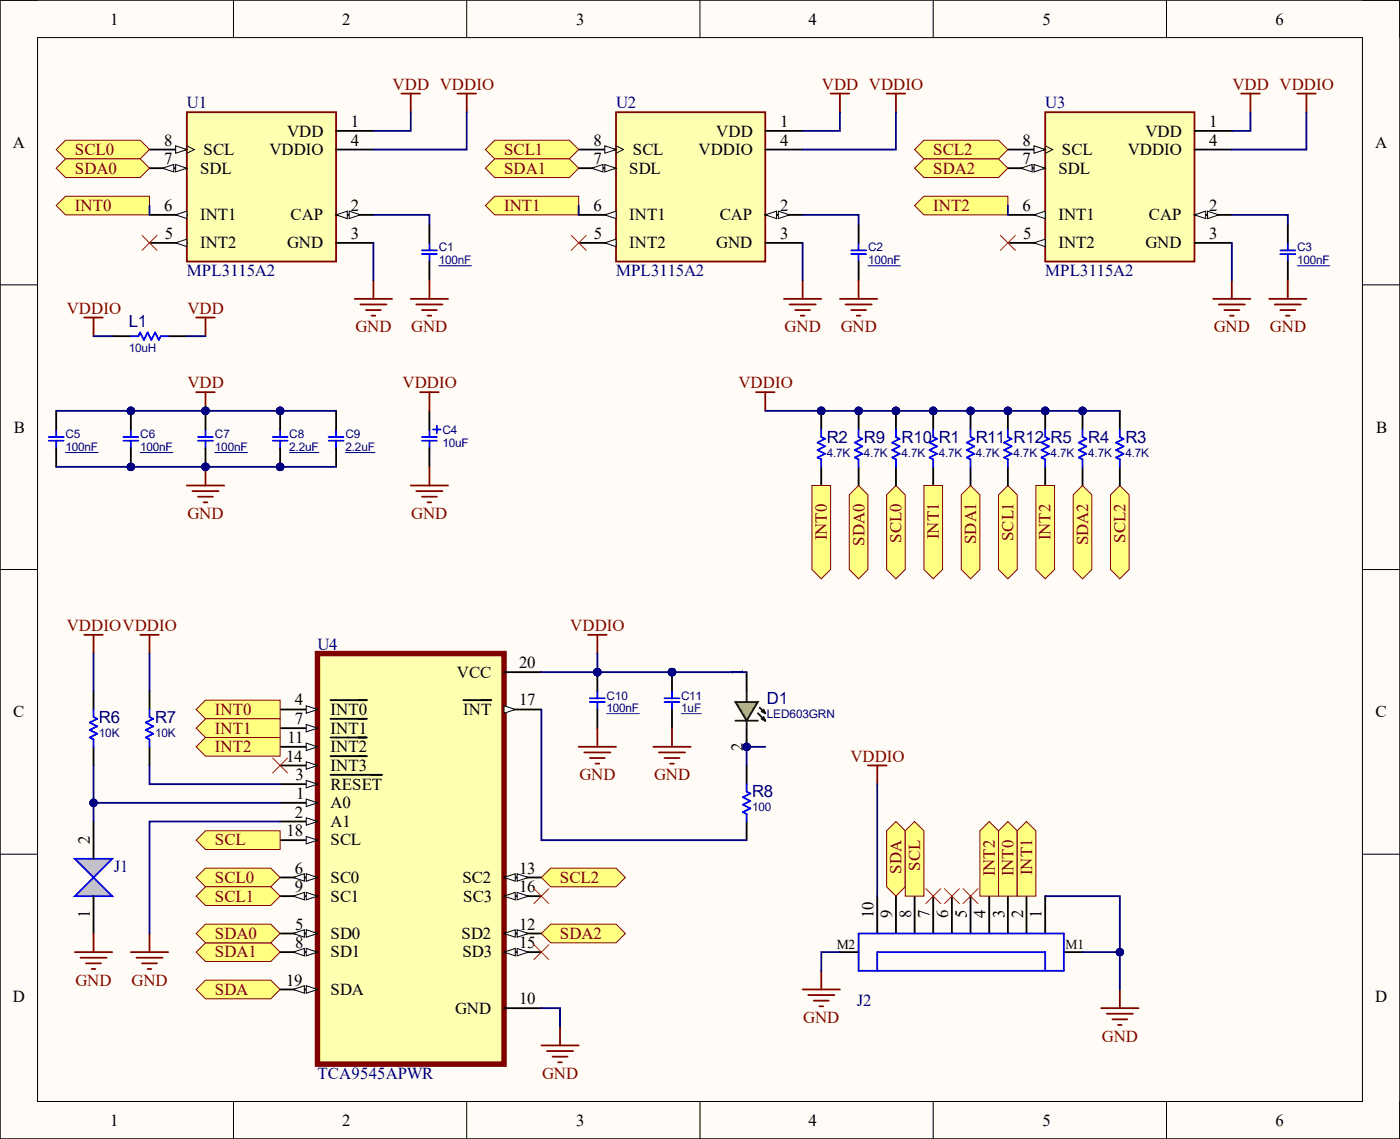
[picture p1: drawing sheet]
<svg xmlns="http://www.w3.org/2000/svg" width="261mm" height="212mm" viewBox="0 0 261 212" stroke-linecap="round" stroke-linejoin="round" font-family="sans-serif">
<path d="M0 0h261.2v212.3h-261.2z" fill-rule="evenodd" fill="#fffcf8"/>
<path d="M0 0h261.2v212.3h-261.2z" fill="none" stroke="#000" stroke-width=".19"/>
<path d="M7 7h247.2v198.4h-247.2z" fill-rule="evenodd" fill="#fffcf8"/>
<g fill="none" stroke="#000" stroke-width=".19">
<path d="M0 0h7M7 7h247.2v198.4h-247.2zM43.6 0v7M87.1 0v7M130.6 0v7M174.1 0v7M217.6 0v7M254.2 0h7v7M0 53.1h7M254.2 53.1h7M0 106.2h7M254.2 106.2h7"/>
<path d="M0 159.3h7M254.2 159.3h7M43.6 205.4v6.9M87.1 205.4v6.9M130.6 205.4v6.9M174.1 205.4v6.9M217.6 205.4v6.9M261.2 205.4v6.9"/>
</g>
<path d="M59.2 121.8h34.8v76.6h-34.8z" fill-rule="evenodd" fill="#ffffb0"/>
<path d="M59.2 121.8h34.8v76.6h-34.8z" fill="none" stroke="#800000" stroke-width="1"/>
<path d="M52.3 132.3h6.9" fill="none" stroke="#000" stroke-width=".34"/>
<path d="M57.1 131.6l2.1 .7-2.1 .7z" fill="#f8fcff" stroke="#000" stroke-width=".19"/>
<path d="M52.3 135.8h6.9M61.7 130.5h6.8" fill="none" stroke="#000" stroke-width=".34"/>
<path d="M57.1 135.1l2.1 .7-2.1 .7z" fill="#f8fcff" stroke="#000" stroke-width=".19"/>
<path d="M52.3 139.2h6.9M61.7 134h6.8" fill="none" stroke="#000" stroke-width=".34"/>
<path d="M57.1 138.5l2.1 .7-2.1 .7z" fill="#f8fcff" stroke="#000" stroke-width=".19"/>
<path d="M61.7 137.5h6.8M52.3 142.7h6.9" fill="none" stroke="#000" stroke-width=".34"/>
<path d="M57.1 142l2.1 .7-2.1 .7z" fill="#f8fcff" stroke="#000" stroke-width=".19"/>
<path d="M52.3 146.2h6.9M61.7 141h6.8" fill="none" stroke="#000" stroke-width=".34"/>
<path d="M57.1 145.5l2.1 .7-2.1 .7z" fill="#f8fcff" stroke="#000" stroke-width=".19"/>
<path d="M52.3 149.7h6.9M61.7 144.5h9.6" fill="none" stroke="#000" stroke-width=".34"/>
<path d="M57.1 149l2.1 .7-2.1 .7z" fill="#f8fcff" stroke="#000" stroke-width=".19"/>
<path d="M52.3 153.2h6.9" fill="none" stroke="#000" stroke-width=".34"/>
<path d="M57.1 152.5l2.1 .7-2.1 .7z" fill="#f8fcff" stroke="#000" stroke-width=".19"/>
<path d="M52.3 156.6h6.9" fill="none" stroke="#000" stroke-width=".34"/>
<path d="M57.1 155.9l2.1 .7-2.1 .7z" fill="#f8fcff" stroke="#000" stroke-width=".19"/>
<path d="M52.3 163.6h6.9" fill="none" stroke="#000" stroke-width=".34"/>
<g fill="#f8fcff" stroke="#000" stroke-width=".19">
<path d="M57.1 162.9l2.1 .7-2.1 .7z"/>
<path d="M54.7 163.6l2.1-.7v1.4z"/>
</g>
<path d="M52.3 167.1h6.9" fill="none" stroke="#000" stroke-width=".34"/>
<g fill="#f8fcff" stroke="#000" stroke-width=".19">
<path d="M57.1 166.4l2.1 .7-2.1 .7z"/>
<path d="M54.7 167.1l2.1-.7v1.4z"/>
</g>
<path d="M52.3 174h6.9" fill="none" stroke="#000" stroke-width=".34"/>
<g fill="#f8fcff" stroke="#000" stroke-width=".19">
<path d="M57.1 173.3l2.1 .7-2.1 .7z"/>
<path d="M54.7 174l2.1-.7v1.4z"/>
</g>
<path d="M52.3 177.5h6.9" fill="none" stroke="#000" stroke-width=".34"/>
<g fill="#f8fcff" stroke="#000" stroke-width=".19">
<path d="M57.1 176.8l2.1 .7-2.1 .7z"/>
<path d="M54.7 177.5l2.1-.7v1.4z"/>
</g>
<path d="M52.3 184.5h6.9" fill="none" stroke="#000" stroke-width=".34"/>
<g fill="#f8fcff" stroke="#000" stroke-width=".19">
<path d="M57.1 183.8l2.1 .7-2.1 .7z"/>
<path d="M54.7 184.5l2.1-.7v1.4z"/>
</g>
<path d="M94 125.3h7M94 132.3h7" fill="none" stroke="#000" stroke-width=".34"/>
<path d="M94 131.6l2.1 .7-2.1 .7z" fill="#f8fcff" stroke="#000" stroke-width=".19"/>
<path d="M86.4 130.5h5.3M94 163.6h7" fill="none" stroke="#000" stroke-width=".34"/>
<g fill="#f8fcff" stroke="#000" stroke-width=".19">
<path d="M94 163.6l2.1-.7v1.4z"/>
<path d="M96.5 162.9l2.1 .7-2.1 .7z"/>
</g>
<path d="M94 167.1h7" fill="none" stroke="#000" stroke-width=".34"/>
<g fill="#f8fcff" stroke="#000" stroke-width=".19">
<path d="M94 167.1l2.1-.7v1.4z"/>
<path d="M96.5 166.4l2.1 .7-2.1 .7z"/>
</g>
<path d="M94 174h7" fill="none" stroke="#000" stroke-width=".34"/>
<g fill="#f8fcff" stroke="#000" stroke-width=".19">
<path d="M94 174l2.1-.7v1.4z"/>
<path d="M96.5 173.3l2.1 .7-2.1 .7z"/>
</g>
<path d="M94 177.5h7" fill="none" stroke="#000" stroke-width=".34"/>
<g fill="#f8fcff" stroke="#000" stroke-width=".19">
<path d="M94 177.5l2.1-.7v1.4z"/>
<path d="M96.5 176.8l2.1 .7-2.1 .7z"/>
</g>
<path d="M94 188h7" fill="none" stroke="#000" stroke-width=".34"/>
<path d="M34.9 20.9h27.8v27.9h-27.8z" fill-rule="evenodd" fill="#ffffb0"/>
<path d="M34.9 20.9h27.8v27.9h-27.8z" fill="none" stroke="#800000" stroke-width=".34"/>
<path d="M27.9 27.9h7" fill="none" stroke="#000" stroke-width=".34"/>
<path d="M32.8 27.2l2.1 .7-2.1 .7z" fill="#f8fcff" stroke="#000" stroke-width=".19"/>
<path d="M34.9 27.2l1.4 .7-1.4 .7" fill="none" stroke="#000" stroke-width=".19"/>
<path d="M27.9 31.4h7" fill="none" stroke="#000" stroke-width=".34"/>
<g fill="#f8fcff" stroke="#000" stroke-width=".19">
<path d="M32.8 30.7l2.1 .7-2.1 .7z"/>
<path d="M30.3 31.4l2.1-.7v1.4z"/>
</g>
<path d="M62.7 40.1h7" fill="none" stroke="#000" stroke-width=".34"/>
<g fill="#f8fcff" stroke="#000" stroke-width=".19">
<path d="M62.7 40.1l2.1-.7v1.4z"/>
<path d="M65.1 39.4l2.1 .7-2.1 .7z"/>
</g>
<path d="M62.7 24.4h7M62.7 27.9h7M27.9 45.3h7" fill="none" stroke="#000" stroke-width=".34"/>
<path d="M32.8 45.3l2.1-.7v1.4z" fill="#f8fcff" stroke="#000" stroke-width=".19"/>
<path d="M27.9 40.1h7" fill="none" stroke="#000" stroke-width=".34"/>
<path d="M32.8 40.1l2.1-.7v1.4z" fill="#f8fcff" stroke="#000" stroke-width=".19"/>
<path d="M62.7 45.3h7" fill="none" stroke="#000" stroke-width=".34"/>
<path d="M114.9 20.9h27.9v27.9h-27.9z" fill-rule="evenodd" fill="#ffffb0"/>
<path d="M114.9 20.9h27.9v27.9h-27.9z" fill="none" stroke="#800000" stroke-width=".34"/>
<path d="M108 27.9h6.9" fill="none" stroke="#000" stroke-width=".34"/>
<path d="M112.8 27.2l2.1 .7-2.1 .7z" fill="#f8fcff" stroke="#000" stroke-width=".19"/>
<path d="M114.9 27.2l1.4 .7-1.4 .7" fill="none" stroke="#000" stroke-width=".19"/>
<path d="M108 31.4h6.9" fill="none" stroke="#000" stroke-width=".34"/>
<g fill="#f8fcff" stroke="#000" stroke-width=".19">
<path d="M112.8 30.7l2.1 .7-2.1 .7z"/>
<path d="M110.4 31.4l2.1-.7v1.4z"/>
</g>
<path d="M142.8 40.1h6.9" fill="none" stroke="#000" stroke-width=".34"/>
<g fill="#f8fcff" stroke="#000" stroke-width=".19">
<path d="M142.8 40.1l2.1-.7v1.4z"/>
<path d="M145.2 39.4l2.1 .7-2.1 .7z"/>
</g>
<path d="M142.8 24.4h6.9M142.8 27.9h6.9M108 45.3h6.9" fill="none" stroke="#000" stroke-width=".34"/>
<path d="M112.8 45.3l2.1-.7v1.4z" fill="#f8fcff" stroke="#000" stroke-width=".19"/>
<path d="M108 40.1h6.9" fill="none" stroke="#000" stroke-width=".34"/>
<path d="M112.8 40.1l2.1-.7v1.4z" fill="#f8fcff" stroke="#000" stroke-width=".19"/>
<path d="M142.8 45.3h6.9" fill="none" stroke="#000" stroke-width=".34"/>
<path d="M195 20.9h27.9v27.9h-27.9z" fill-rule="evenodd" fill="#ffffb0"/>
<path d="M195 20.9h27.9v27.9h-27.9z" fill="none" stroke="#800000" stroke-width=".34"/>
<path d="M188 27.9h7" fill="none" stroke="#000" stroke-width=".34"/>
<path d="M192.9 27.2l2.1 .7-2.1 .7z" fill="#f8fcff" stroke="#000" stroke-width=".19"/>
<path d="M195 27.2l1.4 .7-1.4 .7" fill="none" stroke="#000" stroke-width=".19"/>
<path d="M188 31.4h7" fill="none" stroke="#000" stroke-width=".34"/>
<g fill="#f8fcff" stroke="#000" stroke-width=".19">
<path d="M192.9 30.7l2.1 .7-2.1 .7z"/>
<path d="M190.5 31.4l2.1-.7v1.4z"/>
</g>
<path d="M222.9 40.1h6.9" fill="none" stroke="#000" stroke-width=".34"/>
<g fill="#f8fcff" stroke="#000" stroke-width=".19">
<path d="M222.9 40.1l2.1-.7v1.4z"/>
<path d="M225.3 39.4l2.1 .7-2.1 .7z"/>
</g>
<path d="M222.9 24.4h6.9M222.9 27.9h6.9M188 45.3h7" fill="none" stroke="#000" stroke-width=".34"/>
<path d="M192.9 45.3l2.1-.7v1.4z" fill="#f8fcff" stroke="#000" stroke-width=".19"/>
<path d="M188 40.1h7" fill="none" stroke="#000" stroke-width=".34"/>
<path d="M192.9 40.1l2.1-.7v1.4z" fill="#f8fcff" stroke="#000" stroke-width=".19"/>
<g fill="none" stroke="#000" stroke-width=".34">
<path d="M222.9 45.3h6.9M160.2 76.6v3.5M160.2 87v3.5M156.7 177.5h3.5M163.7 167.1v6.9M167.2 167.1v6.9M170.6 167.1v6.9M174.1 167.1v6.9M177.6 167.1v6.9M181.1 167.1v6.9M184.6 167.1v6.9M188 167.1v6.9"/>
<path d="M191.5 167.1v6.9M195 167.1v6.9M198.5 177.5h3.5"/>
</g>
<circle cx="160.2" cy="76.6" r=".7" fill="#000080" stroke="#000080" stroke-width=".19"/>
<path d="M160.2 80.1v1.4l.7 .3-1.4 .7 1.4 .7-1.4 .7 1.4 .7-1.4 .7 .7 .4v1.3M160.2 174h38.3v7h-38.3zM163.7 181v-3.5h31.3v3.5" fill="none" stroke="#00f" stroke-width=".34"/>
<path d="M161.9 142.7h3.5M163.7 142.7v3.5M205.5 188h6.9M206.5 189h4.9M207.5 190h2.8M208.6 191.1h.7M208.9 184.5v3.5" fill="none" stroke="#800000" stroke-width=".34"/>
<g fill="#ffff80" stroke="#800000" stroke-width=".19">
<path d="M165.4 154.9l1.8-1.7 1.7 1.7v10.4l-1.7 1.8-1.8-1.8z" fill-rule="evenodd"/>
<path d="M168.9 154.9l1.7-1.7 1.8 1.7v12.2h-3.5z" fill-rule="evenodd"/>
<path d="M186.3 154.9l1.7-1.7 1.8 1.7v12.2h-3.5z" fill-rule="evenodd"/>
<path d="M10.5 27.9l1.7-1.8h14l1.7 1.8-1.7 1.7h-14z" fill-rule="evenodd"/>
<path d="M10.5 31.4l1.7-1.8h14l1.7 1.8-1.7 1.7h-14z" fill-rule="evenodd"/>
<path d="M92.3 26.1h13.9l1.8 1.8-1.8 1.7h-13.9l-1.7-1.7z" fill-rule="evenodd"/>
<path d="M90.6 31.4l1.7-1.8h13.9l1.8 1.8-1.8 1.7h-13.9z" fill-rule="evenodd"/>
<path d="M170.6 27.9l1.8-1.8h13.9l1.7 1.8-1.7 1.7h-13.9z" fill-rule="evenodd"/>
<path d="M170.6 31.4l1.8-1.8h13.9l1.7 1.8-1.7 1.7h-13.9z" fill-rule="evenodd"/>
<path d="M10.5 38.3l1.7-1.7h15.7v3.5h-15.7z" fill-rule="evenodd"/>
<path d="M90.6 38.3l1.7-1.7h15.7v3.5h-15.7z" fill-rule="evenodd"/>
<path d="M170.6 38.3l1.8-1.7h15.6v3.5h-15.6z" fill-rule="evenodd"/>
<path d="M36.6 177.5l1.7-1.7h12.2l1.8 1.7-1.8 1.8h-12.2z" fill-rule="evenodd"/>
<path d="M36.6 163.6l1.7-1.7h12.2l1.8 1.7-1.8 1.7h-12.2z" fill-rule="evenodd"/>
<path d="M36.6 174l1.7-1.7h12.2l1.8 1.7-1.8 1.8h-12.2z" fill-rule="evenodd"/>
<path d="M36.6 167.1l1.7-1.8h12.2l1.8 1.8-1.8 1.7h-12.2z" fill-rule="evenodd"/>
<path d="M101 163.6l1.7-1.7h12.2l1.8 1.7-1.8 1.7h-12.2z" fill-rule="evenodd"/>
<path d="M101 174l1.8-1.7h12.1l1.8 1.7-1.8 1.8h-12.1z" fill-rule="evenodd"/>
<path d="M36.6 184.5l1.7-1.8h12.2l1.8 1.8-1.8 1.7h-12.2z" fill-rule="evenodd"/>
<path d="M36.6 156.6l1.7-1.7h14v3.5h-14z" fill-rule="evenodd"/>
<path d="M36.6 132.3l1.7-1.8h14v3.5h-14z" fill-rule="evenodd"/>
<path d="M36.6 135.8l1.7-1.8h14v3.5h-14z" fill-rule="evenodd"/>
</g>
<path d="M99.6 165.7l2.8 2.8M99.6 176.1l2.8 2.8M102.4 165.7l-2.8 2.8M102.4 176.1l-2.8 2.8" fill="none" stroke="#f00" stroke-width=".19"/>
<path d="M36.6 139.2l1.7-1.7h14v3.5h-14z" fill-rule="evenodd" fill="#ffff80" stroke="#800000" stroke-width=".19"/>
<path d="M50.9 141.3l2.8 2.8M53.7 141.3l-2.8 2.8" fill="none" stroke="#f00" stroke-width=".19"/>
<path d="M101 194.9h7M102.1 196h4.8M103.1 197h2.8M104.1 198.1h.7M104.5 191.4v3.5" fill="none" stroke="#800000" stroke-width=".34"/>
<g fill="#c0c0c0" stroke="#00f" stroke-width=".34">
<path d="M14 167.1l3.5-3.5 3.4 3.5z"/>
<path d="M14 160.1h6.9l-3.4 3.5z"/>
</g>
<path d="M17.5 128.8v3.5M17.5 139.2v3.5M27.9 128.8v3.5M27.9 139.2v3.5M111.5 125.3v3.5M111.5 132.3v3.5M125.4 125.3v3.5M125.4 132.3v3.5M139.3 125.3v3.5M139.3 135.8v3.4M17.5 153.2v6.9M17.5 167.1v6.9" fill="none" stroke="#000" stroke-width=".34"/>
<path d="M17.5 132.3v1.4l.6 .3-1.3 .7 1.3 .7-1.3 .7 1.3 .7-1.3 .7 .7 .4v1.3M27.9 132.3v1.4l.7 .3-1.4 .7 1.4 .7-1.4 .7 1.4 .7-1.4 .7 .7 .4v1.3M110.1 130.9h2.7M110.1 130.2h2.7M111.5 128.8v1.4M111.5 130.9v1.4M124 130.9h2.8M124 130.2h2.8M125.4 128.8v1.4M125.4 130.9v1.4" fill="none" stroke="#00f" stroke-width=".34"/>
<g fill="none" stroke="#800000" stroke-width=".34">
<path d="M15.7 118.4h3.5M17.5 118.4v3.4M26.2 118.4h3.4M27.9 118.4v3.4M109.7 118.4h3.5M111.5 118.4v3.4M108 139.2h6.9M111.5 135.8v3.4M121.9 139.2h7M125.4 135.8v3.4M109 140.3h4.9M110.1 141.3h2.7"/>
<path d="M111.1 142.4h.7M122.9 140.3h4.9M124 141.3h2.8M125 142.4h.7M14 177.5h6.9M15 178.6h4.9M16.1 179.6h2.7M17.5 174v3.5M24.4 177.5h7M25.5 178.6h4.8M26.5 179.6h2.8M27.9 174v3.5"/>
<path d="M17.1 180.7h.7M27.5 180.7h.7"/>
</g>
<g fill="#000080" stroke="#000080" stroke-width=".19">
<circle cx="111.5" cy="125.3" r=".7"/>
<circle cx="125.4" cy="125.3" r=".7"/>
<circle cx="139.3" cy="139.2" r=".7"/>
</g>
<path d="M113.2 133.1h6.1M127.1 133.1h3.7" fill="none" stroke="#000080" stroke-width=".19"/>
<path d="M137.2 130.9h4.2l-2.1 3.5z" fill="#6f3" stroke="#101010" stroke-width=".34"/>
<path d="M137.2 134.4h4.2M139.3 128.8v2.1M139.3 134.4v1.4M141.4 133l1.4 1.4M141.7 131.9l1.1 1.1M142.1 132.6l.7 .4M142.1 134l.7 .4M142.4 132.3l.4 .7M142.4 133.7l.4 .7" fill="none" stroke="#101010" stroke-width=".34"/>
<g fill="#000080" stroke="#000080" stroke-width=".19">
<circle cx="153.2" cy="76.6" r=".7"/>
<circle cx="24.4" cy="87" r=".69"/>
<circle cx="24.4" cy="76.6" r=".7"/>
<circle cx="38.3" cy="87" r=".7"/>
<circle cx="38.3" cy="76.6" r=".7"/>
</g>
<g fill="none" stroke="#000" stroke-width=".34">
<path d="M80.1 41.8v3.5M80.1 48.8v3.4M160.2 41.8v3.5M160.2 48.8v3.4M240.3 41.8v3.5M240.3 48.8v3.4M10.5 76.6v3.5M24.4 76.6v3.5M38.3 76.6v3.5M62.7 76.6v3.5M80.1 76.6v3.5M153.2 76.6v3.5"/>
<path d="M10.5 83.6v3.4M24.4 83.6v3.4M38.3 83.6v3.4M62.7 83.6v3.4M80.1 83.6v3.4M153.2 87v3.5M139.3 142.7v3.5M139.3 153.2v3.4"/>
</g>
<g fill="none" stroke="#00f" stroke-width=".34">
<path d="M78.7 47.4h2.8M78.7 46.7h2.8M80.1 45.3v1.4M80.1 47.4v1.4M158.8 47.4h2.8M158.8 46.7h2.8M160.2 45.3v1.4M160.2 47.4v1.4M238.9 47.4h2.8M238.9 46.7h2.8M240.3 45.3v1.4M240.3 47.4v1.4"/>
<path d="M81.5 79.4v1.4M9.1 82.2h2.8M9.1 81.5h2.8M10.5 80.1v1.4M10.5 82.2v1.4M23 82.2h2.8M23 81.5h2.8M24.4 80.1v1.4M24.4 82.2v1.4M36.9 82.2h2.8M36.9 81.5h2.8M38.3 80.1v1.4"/>
<path d="M38.3 82.2v1.4M61.3 82.2h2.8M61.3 81.5h2.8M62.7 80.1v1.4M62.7 82.2v1.4M78.7 82.2h2.8M78.7 81.5h2.8M80.1 80.1v1.4M80.1 82.2v1.4M80.8 80.1h1.4M153.2 80.1v1.4l.7 .3-1.4 .7 1.4 .7-1.4 .7 1.4 .7-1.4 .7 .7 .4v1.3M139.3 146.2v1.4l.7 .3-1.4 .7 1.4 .7-1.4 .7 1.4 .7-1.4 .7 .7 .4v1.4"/>
</g>
<path d="M26.5 43.9l2.8 2.8M29.3 43.9l-2.8 2.8M106.6 43.9l2.8 2.8M109.4 43.9l-2.8 2.8M186.6 43.9l2.8 2.8M189.4 43.9l-2.8 2.8" fill="none" stroke="#f00" stroke-width=".19"/>
<path d="M81.9 49.6h6M161.9 49.6h6.1M242 49.6h6.1M12.2 84.4h6.1M26.2 84.4h6M40.1 84.4h6.1M64.5 84.4h5.4" fill="none" stroke="#000080" stroke-width=".19"/>
<g fill="none" stroke="#800000" stroke-width=".34">
<path d="M74.9 17.4h3.5M76.6 17.4v3.5M85.3 17.4h3.5M87.1 17.4v3.5M155 17.4h3.5M156.7 17.4v3.5M165.4 17.4h3.5M167.2 17.4v3.5M231.6 17.4h3.4M233.3 17.4v3.5M242 17.4h3.5M243.7 17.4v3.5"/>
<path d="M15.7 59.2h3.5M17.5 59.2v3.5M36.6 59.2h3.5M38.3 59.2v3.5M66.2 55.7h7M67.2 56.8h4.9M68.3 57.8h2.8M69.3 58.9h.7M69.7 52.2v3.5M76.6 55.7h7M77.7 56.8h4.9M78.7 57.8h2.8"/>
<path d="M79.8 58.9h.7M80.1 52.2v3.5M146.3 55.7h6.9M147.3 56.8h4.9M148.4 57.8h2.7M149.4 58.9h.7M149.7 52.2v3.5M156.7 55.7h7M157.8 56.8h4.8M158.8 57.8h2.8M159.8 58.9h.7M160.2 52.2v3.5"/>
<path d="M226.3 55.7h7M227.4 56.8h4.9M228.4 57.8h2.8M229.5 58.9h.7M229.8 52.2v3.5M236.8 55.7h6.9M237.8 56.8h4.9M238.9 57.8h2.8M239.9 58.9h.7M240.3 52.2v3.5M36.6 73.1h3.5M38.3 73.1v3.5"/>
<path d="M34.9 90.5h6.9M35.9 91.6h4.9M36.9 92.6h2.8M38 93.7h.7M38.3 87v3.5"/>
</g>
<g fill="#ffff80" stroke="#800000" stroke-width=".19">
<path d="M165.4 92.3l1.8-1.8 1.7 1.8v13.9l-1.7 1.7-1.8-1.7z" fill-rule="evenodd"/>
<path d="M160.2 90.5l1.7 1.8v13.9l-1.7 1.7-1.7-1.7v-13.9z" fill-rule="evenodd"/>
<path d="M151.5 90.5h3.5v15.7l-1.8 1.7-1.7-1.7z" fill-rule="evenodd"/>
</g>
<g fill="#000080" stroke="#000080" stroke-width=".19">
<circle cx="167.2" cy="76.6" r=".7"/>
<circle cx="181.1" cy="76.6" r=".7"/>
<circle cx="174.1" cy="76.6" r=".69"/>
</g>
<path d="M167.2 76.6v3.5M174.1 76.6v3.5M181.1 76.6v3.5M167.2 87v3.5M174.1 87v3.5M181.1 87v3.5" fill="none" stroke="#000" stroke-width=".34"/>
<path d="M167.2 80.1v1.4l.6 .3-1.3 .7 1.3 .7-1.3 .7 1.3 .7-1.3 .7 .7 .4v1.3M174.1 80.1v1.4l.7 .3-1.4 .7 1.4 .7-1.4 .7 1.4 .7-1.4 .7 .7 .4v1.3M181.1 80.1v1.4l.7 .3-1.4 .7 1.4 .7-1.4 .7 1.4 .7-1.4 .7 .7 .4v1.3" fill="none" stroke="#00f" stroke-width=".34"/>
<path d="M141 73.1h3.5M142.8 73.1v3.5" fill="none" stroke="#800000" stroke-width=".34"/>
<g fill="#ffff80" stroke="#800000" stroke-width=".19">
<path d="M186.3 92.3l1.7-1.8 1.8 1.8v13.9l-1.8 1.7-1.7-1.7z" fill-rule="evenodd"/>
<path d="M181.1 90.5l1.7 1.8v13.9l-1.7 1.7-1.8-1.7v-13.9z" fill-rule="evenodd"/>
<path d="M172.4 90.5h3.5v15.7l-1.8 1.7-1.7-1.7z" fill-rule="evenodd"/>
</g>
<g fill="#000080" stroke="#000080" stroke-width=".19">
<circle cx="188" cy="76.6" r=".7"/>
<circle cx="202" cy="76.6" r=".7"/>
<circle cx="195" cy="76.6" r=".7"/>
</g>
<path d="M188 76.6v3.5M195 76.6v3.5M202 76.6v3.5M188 87v3.5M195 87v3.5M202 87v3.5" fill="none" stroke="#000" stroke-width=".34"/>
<path d="M188 80.1v1.4l.7 .3-1.4 .7 1.4 .7-1.4 .7 1.4 .7-1.4 .7 .7 .4v1.3M195 80.1v1.4l.7 .3-1.4 .7 1.4 .7-1.4 .7 1.4 .7-1.4 .7 .7 .4v1.3M202 80.1v1.4l.7 .3-1.4 .7 1.4 .7-1.4 .7 1.4 .7-1.4 .7 .7 .4v1.3" fill="none" stroke="#00f" stroke-width=".34"/>
<g fill="#ffff80" stroke="#800000" stroke-width=".19">
<path d="M208.9 90.5l1.8 1.8v13.9l-1.8 1.7-1.7-1.7v-13.9z" fill-rule="evenodd"/>
<path d="M200.2 92.3l1.8-1.8 1.7 1.8v13.9l-1.7 1.7-1.8-1.7z" fill-rule="evenodd"/>
<path d="M193.3 90.5h3.5v15.7l-1.8 1.7-1.7-1.7z" fill-rule="evenodd"/>
</g>
<path d="M208.9 76.6v3.5M208.9 87v3.5" fill="none" stroke="#000" stroke-width=".34"/>
<path d="M208.9 80.1v1.4l.7 .3-1.4 .7 1.4 .7-1.4 .7 1.4 .7-1.4 .7 .7 .4v1.3" fill="none" stroke="#00f" stroke-width=".34"/>
<g fill="#ffff80" stroke="#800000" stroke-width=".19">
<path d="M189.8 154.9l1.7-1.7 1.8 1.7v12.2h-3.5z" fill-rule="evenodd"/>
<path d="M182.8 154.9l1.8-1.7 1.7 1.7v12.2h-3.5z" fill-rule="evenodd"/>
</g>
<path d="M172.7 165.7l2.8 2.8M175.5 165.7l-2.8 2.8M176.2 165.7l2.8 2.8M179 165.7l-2.8 2.8M179.7 165.7l2.8 2.8M182.5 165.7l-2.8 2.8" fill="none" stroke="#f00" stroke-width=".19"/>
<path d="M78.4 73.1h3.5M80.1 73.1v3.5M76.6 90.5h7M77.7 91.6h4.9M78.7 92.6h2.8M79.8 93.7h.7M80.1 87v3.5M149.8 184.5h6.9M150.8 185.5h4.9M151.8 186.6h2.8M152.9 187.6h.7M153.2 181v3.5" fill="none" stroke="#800000" stroke-width=".34"/>
<g fill="#000080" stroke="#000080" stroke-width=".19">
<circle cx="52.3" cy="87" r=".7"/>
<circle cx="52.3" cy="76.6" r=".7"/>
<circle cx="17.4" cy="149.7" r=".7"/>
<circle cx="111.5" cy="125.3" r=".7"/>
<circle cx="125.4" cy="125.3" r=".7"/>
<circle cx="24.4" cy="76.6" r=".7"/>
<circle cx="38.3" cy="76.6" r=".7"/>
<circle cx="24.4" cy="87" r=".69"/>
<circle cx="38.3" cy="87" r=".7"/>
<circle cx="153.2" cy="76.6" r=".7"/>
<circle cx="202" cy="76.6" r=".7"/>
<circle cx="195" cy="76.6" r=".7"/>
<circle cx="188" cy="76.6" r=".7"/>
<circle cx="181.1" cy="76.6" r=".7"/>
<circle cx="174.1" cy="76.6" r=".69"/>
<circle cx="167.2" cy="76.6" r=".7"/>
<circle cx="160.2" cy="76.6" r=".7"/>
<circle cx="208.9" cy="177.5" r=".69"/>
<circle cx="139.3" cy="139.2" r=".7"/>
</g>
<path d="M24.4 62.7h1.4l.4-.7 .7 1.4 .6-1.4 .7 1.4 .7-1.4 .7 1.4 .4-.7h1.4M50.9 82.2h2.8M50.9 81.5h2.8M52.3 80.1v1.4M52.3 82.2v1.4" fill="none" stroke="#00f" stroke-width=".34"/>
<path d="M20.9 62.7h3.5M31.4 62.7h3.5M52.3 76.6v3.5M52.3 83.6v3.4" fill="none" stroke="#000" stroke-width=".34"/>
<path d="M54 84.4h5.5" fill="none" stroke="#000080" stroke-width=".19"/>
<g fill="none" stroke="#000080" stroke-width=".34">
<path d="M27.9 38.3v1.8M76.6 20.9v3.5h-6.9M87.1 20.9v7h-17.4M108 38.3v1.8M156.7 20.9v3.5h-7M167.2 20.9v7h-17.4M188 38.3v1.8M233.3 20.9v3.5h-3.5M243.7 20.9v7h-13.9M69.7 40.1h10.4v1.7M69.7 45.3v6.9M149.7 40.1h10.5v1.7"/>
<path d="M149.7 45.3v6.9M229.8 40.1h10.5v1.7M229.8 45.3v6.9M10.5 76.6h52.2M17.5 62.7h3.4M34.9 62.7h3.4M142.8 76.6h66.1M10.5 87h52.2M17.5 121.8v7M27.9 121.8v7M101 132.3v24.3h38.3M101 125.3h38.3"/>
<path d="M111.5 121.8v3.5M142.8 139.2h-3.5v3.5M17.5 149.7h34.8M17.5 142.7v10.5M27.9 142.7v3.5h24.4M52.3 153.2h-24.4v20.8M163.7 146.2v20.9M156.7 177.5h-3.5v3.5M195 167.1h13.9v17.4M202 177.5h6.9M101 188h3.5v3.4"/>
</g>
<g font-size="3.1">
<text x="20.6" y="4.6">1</text>
<text x="63.9" y="4.6">2</text>
<text x="107.5" y="4.6">3</text>
<text x="150.9" y="4.6">4</text>
<text x="194.5" y="4.6">5</text>
<text x="238" y="4.6">6</text>
<text x="65.5" y="23.7">1</text>
<text x="145.5" y="23.7">1</text>
<text x="225.6" y="23.7">1</text>
<text x="2.4" y="27.6">A</text>
<text x="30.6" y="27.1">8</text>
<text x="38" y="28.9">SCL</text>
<text x="50.3" y="28.9">VDDIO</text>
<text x="53.6" y="25.5">VDD</text>
<text x="65.5" y="27.1">4</text>
<text x="110.7" y="27.1">8</text>
<text x="118.1" y="28.9">SCL</text>
<text x="130.3" y="28.9">VDDIO</text>
<text x="133.6" y="25.5">VDD</text>
<text x="145.5" y="27.1">4</text>
<text x="190.8" y="27.1">8</text>
<text x="198.1" y="28.9">SCL</text>
<text x="210.4" y="28.9">VDDIO</text>
<text x="213.7" y="25.5">VDD</text>
<text x="225.6" y="27.1">4</text>
<text x="256.6" y="27.6">A</text>
<text x="30.6" y="30.6">7</text>
<text x="37.3" y="32.4">SDL</text>
<text x="110.7" y="30.6">7</text>
<text x="117.4" y="32.4">SDL</text>
<text x="190.8" y="30.6">7</text>
<text x="197.5" y="32.4">SDL</text>
<text x="30.6" y="39.3">6</text>
<text x="37.3" y="41.1">INT1</text>
<text x="54.2" y="41.1">CAP</text>
<text x="65.5" y="39.3">2</text>
<text x="110.7" y="39.3">6</text>
<text x="117.4" y="41.1">INT1</text>
<text x="134.3" y="41.1">CAP</text>
<text x="145.5" y="39.3">2</text>
<text x="190.8" y="39.3">6</text>
<text x="197.5" y="41.1">INT1</text>
<text x="214.4" y="41.1">CAP</text>
<text x="225.6" y="39.3">2</text>
<text x="30.7" y="44.6">5</text>
<text x="37.3" y="46.3">INT2</text>
<text x="53.6" y="46.3">GND</text>
<text x="65.5" y="44.6">3</text>
<text x="110.8" y="44.6">5</text>
<text x="117.4" y="46.3">INT2</text>
<text x="133.6" y="46.3">GND</text>
<text x="145.5" y="44.6">3</text>
<text x="190.9" y="44.6">5</text>
<text x="197.5" y="46.3">INT2</text>
<text x="213.7" y="46.3">GND</text>
<text x="225.6" y="44.6">3</text>
<text x="2.6" y="80.6">B</text>
<text x="256.7" y="80.6">B</text>
<text x="96.8" y="124.6">20</text>
<text x="55" y="131.5">4</text>
<text x="85.3" y="126.4">VCC</text>
<text x="96.8" y="131.5">17</text>
<text x="138.6" y="126" transform="rotate(-90 138.6 126)">1</text>
<text x="2.5" y="133.7">C</text>
<text x="55" y="135.1">7</text>
<text x="61.7" y="133.3">INT0</text>
<text x="61.7" y="136.8">INT1</text>
<text x="86.4" y="133.3">INT</text>
<text x="256.6" y="133.7">C</text>
<text x="53.4" y="142">14</text>
<text x="53.6" y="138.5">11</text>
<text x="61.7" y="140.2">INT2</text>
<text x="61.7" y="143.8">INT3</text>
<text x="138.6" y="140" transform="rotate(-90 138.6 140)">2</text>
<text x="55.2" y="145.5">3</text>
<text x="55.2" y="148.9">1</text>
<text x="61.7" y="147.2">RESET</text>
<text x="53.5" y="155.9">18</text>
<text x="55" y="152.5">2</text>
<text x="61.7" y="150.7">A0</text>
<text x="61.7" y="154.2">A1</text>
<text x="16.8" y="157.3" transform="rotate(-90 16.8 157.3)">2</text>
<text x="61.7" y="157.6">SCL</text>
<text x="55" y="162.9">6</text>
<text x="55" y="166.3">9</text>
<text x="61.7" y="164.7">SC0</text>
<text x="86.3" y="164.7">SC2</text>
<text x="96.8" y="162.9">13</text>
<text x="96.8" y="166.3">16</text>
<text x="16.8" y="171.1" transform="rotate(-90 16.8 171.1)">1</text>
<text x="55.1" y="173.4">5</text>
<text x="61.7" y="168.1">SC1</text>
<text x="86.4" y="168.1">SC3</text>
<text x="96.8" y="173.4">12</text>
<text x="163" y="171.2" transform="rotate(-90 163 171.2)">10</text>
<text x="166.4" y="171.2" transform="rotate(-90 166.4 171.2)">9</text>
<text x="170" y="171.2" transform="rotate(-90 170 171.2)">8</text>
<text x="173.4" y="171.2" transform="rotate(-90 173.4 171.2)">7</text>
<text x="176.9" y="171.2" transform="rotate(-90 176.9 171.2)">6</text>
<text x="180.4" y="171.2" transform="rotate(-90 180.4 171.2)">5</text>
<text x="183.8" y="171.2" transform="rotate(-90 183.8 171.2)">4</text>
<text x="187.4" y="171.2" transform="rotate(-90 187.4 171.2)">3</text>
<text x="190.9" y="171.2" transform="rotate(-90 190.9 171.2)">2</text>
<text x="194.3" y="171.2" transform="rotate(-90 194.3 171.2)">1</text>
<text x="55.1" y="176.8">8</text>
<text x="61.7" y="175">SD0</text>
<text x="61.7" y="178.5">SD1</text>
<text x="86.1" y="175">SD2</text>
<text x="86.3" y="178.5">SD3</text>
<text x="96.8" y="176.8">15</text>
<text x="53.4" y="183.8">19</text>
<text x="61.7" y="185.5">SDA</text>
<text x="2.4" y="186.8">D</text>
<text x="84.9" y="189">GND</text>
<text x="96.8" y="187.2">10</text>
<text x="256.6" y="186.8">D</text>
<text x="20.6" y="209.9">1</text>
<text x="63.9" y="209.9">2</text>
<text x="107.5" y="209.9">3</text>
<text x="150.9" y="209.9">4</text>
<text x="194.5" y="209.9">5</text>
<text x="238" y="209.9">6</text>
</g>
<g font-size="3.1" fill="#800000">
<text x="73.3" y="16.7">VDD VDDIO</text>
<text x="153.3" y="16.7">VDD VDDIO</text>
<text x="229.9" y="16.7">VDD VDDIO</text>
<text x="14" y="28.9">SCL0</text>
<text x="94.1" y="28.9">SCL1</text>
<text x="174.1" y="28.9">SCL2</text>
<text x="14" y="32.4">SDA0</text>
<text x="94.1" y="32.4">SDA1</text>
<text x="174.1" y="32.4">SDA2</text>
<text x="14" y="39.3">INT0</text>
<text x="94.1" y="39.3">INT1</text>
<text x="174.1" y="39.3">INT2</text>
<text x="12.5" y="58.5">VDDIO</text>
<text x="35" y="58.5">VDD</text>
<text x="66.3" y="62">GND</text>
<text x="76.7" y="62">GND</text>
<text x="146.4" y="62">GND</text>
<text x="156.9" y="62">GND</text>
<text x="226.5" y="62">GND</text>
<text x="236.9" y="62">GND</text>
<text x="35" y="72.4">VDD</text>
<text x="75.1" y="72.4">VDDIO</text>
<text x="137.8" y="72.4">VDDIO</text>
<text x="35" y="96.8">GND</text>
<text x="76.7" y="96.8">GND</text>
<text x="154.3" y="100.7" transform="rotate(-90 154.3 100.7)">INT0</text>
<text x="161.3" y="101.8" transform="rotate(-90 161.3 101.8)">SDA0</text>
<text x="168.2" y="101.2" transform="rotate(-90 168.2 101.2)">SCL0</text>
<text x="175.1" y="100.4" transform="rotate(-90 175.1 100.4)">INT1</text>
<text x="182.2" y="101.4" transform="rotate(-90 182.2 101.4)">SDA1</text>
<text x="189.1" y="100.9" transform="rotate(-90 189.1 100.9)">SCL1</text>
<text x="196" y="100.7" transform="rotate(-90 196 100.7)">INT2</text>
<text x="203" y="101.7" transform="rotate(-90 203 101.7)">SDA2</text>
<text x="210" y="101.2" transform="rotate(-90 210 101.2)">SCL2</text>
<text x="12.5" y="117.7">VDDIOVDDIO</text>
<text x="106.4" y="117.7">VDDIO</text>
<text x="40.1" y="133.3">INT0</text>
<text x="40.1" y="136.8">INT1</text>
<text x="40.1" y="140.2">INT2</text>
<text x="158.7" y="142">VDDIO</text>
<text x="108.1" y="145.5">GND</text>
<text x="122" y="145.5">GND</text>
<text x="40.1" y="157.6">SCL</text>
<text x="40.1" y="164.7">SCL0</text>
<text x="104.5" y="164.7">SCL2</text>
<text x="168.2" y="162.9" transform="rotate(-90 168.2 162.9)">SDA</text>
<text x="171.7" y="162.4" transform="rotate(-90 171.7 162.4)">SCL</text>
<text x="185.6" y="163.3" transform="rotate(-90 185.6 163.3)">INT2</text>
<text x="189.1" y="163.3" transform="rotate(-90 189.1 163.3)">INT0</text>
<text x="192.6" y="163" transform="rotate(-90 192.6 163)">INT1</text>
<text x="40.1" y="168.1">SCL1</text>
<text x="40.1" y="178.5">SDA1</text>
<text x="40.1" y="175">SDA0</text>
<text x="104.5" y="175">SDA2</text>
<text x="14.1" y="183.8">GND</text>
<text x="24.6" y="183.8">GND</text>
<text x="40.1" y="185.5">SDA</text>
<text x="149.9" y="190.7">GND</text>
<text x="205.6" y="194.2">GND</text>
<text x="101.2" y="201.2">GND</text>
</g>
<g font-size="3.1" fill="#000080">
<text x="34.9" y="20.2">U1</text>
<text x="114.9" y="20.2">U2</text>
<text x="195" y="20.2">U3</text>
<text x="34.9" y="51.5">MPL3115A2</text>
<text x="114.9" y="51.5">MPL3115A2</text>
<text x="195" y="51.5">MPL3115A2</text>
<text x="24" y="61">L1</text>
<text x="154.3" y="82.5">R2</text>
<text x="161.2" y="82.5">R9</text>
<text x="168.2" y="82.5">R10 R1</text>
<text x="182.1" y="82.5">R11 R12 R5</text>
<text x="203" y="82.5">R4</text>
<text x="210" y="82.5">R3</text>
<text x="59.2" y="121.1">U4</text>
<text x="143.1" y="131.3">D1</text>
<text x="18.5" y="134.7">R6</text>
<text x="28.9" y="134.7">R7</text>
<text x="140.3" y="148.6">R8</text>
<text x="21.3" y="162.5">J1</text>
<text x="159.8" y="187.6">J2</text>
<text x="59.2" y="201.2">TCA9545APWR</text>
</g>
<g font-size="2.5">
<text x="156.1" y="176.9">M2</text>
<text x="198.8" y="176.9">M1</text>
</g>
<g font-size="2.2" fill="#000080">
<text x="81.9" y="46.8">C1</text>
<text x="162" y="46.8">C2</text>
<text x="242" y="46.8">C3</text>
<text x="81.9" y="49.3">100nF</text>
<text x="162" y="49.3">100nF</text>
<text x="242" y="49.3">100nF</text>
<text x="24" y="65.7">10uH</text>
<text x="12.2" y="81.7">C5</text>
<text x="26.2" y="81.7">C6</text>
<text x="40.1" y="81.7">C7</text>
<text x="54" y="81.7">C8</text>
<text x="64.5" y="81.7">C9</text>
<text x="82.6" y="83.4">10uF</text>
<text x="82.6" y="81">C4</text>
<text x="12.2" y="84.1">100nF</text>
<text x="26.2" y="84.1">100nF</text>
<text x="40.1" y="84.1">100nF</text>
<text x="54" y="84.1">2.2uF</text>
<text x="64.5" y="84.1">2.2uF</text>
<text x="154.3" y="85.1">4.7K</text>
<text x="161.2" y="85.1">4.7K</text>
<text x="168.2" y="85.1">4.7K</text>
<text x="175.1" y="85.1">4.7K</text>
<text x="182.1" y="85.1">4.7K</text>
<text x="189.1" y="85.1">4.7K</text>
<text x="196" y="85.1">4.7K</text>
<text x="203" y="85.1">4.7K</text>
<text x="210" y="85.1">4.7K</text>
<text x="113.2" y="130.4">C10</text>
<text x="127.1" y="130.4">C11</text>
<text x="18.5" y="137.4">10K</text>
<text x="28.9" y="137.4">10K</text>
<text x="113.2" y="132.8">100nF</text>
<text x="127.1" y="132.8">1uF</text>
<text x="143.1" y="133.9">LED603GRN</text>
<text x="140.3" y="151.3">100</text>
</g>
</svg>
